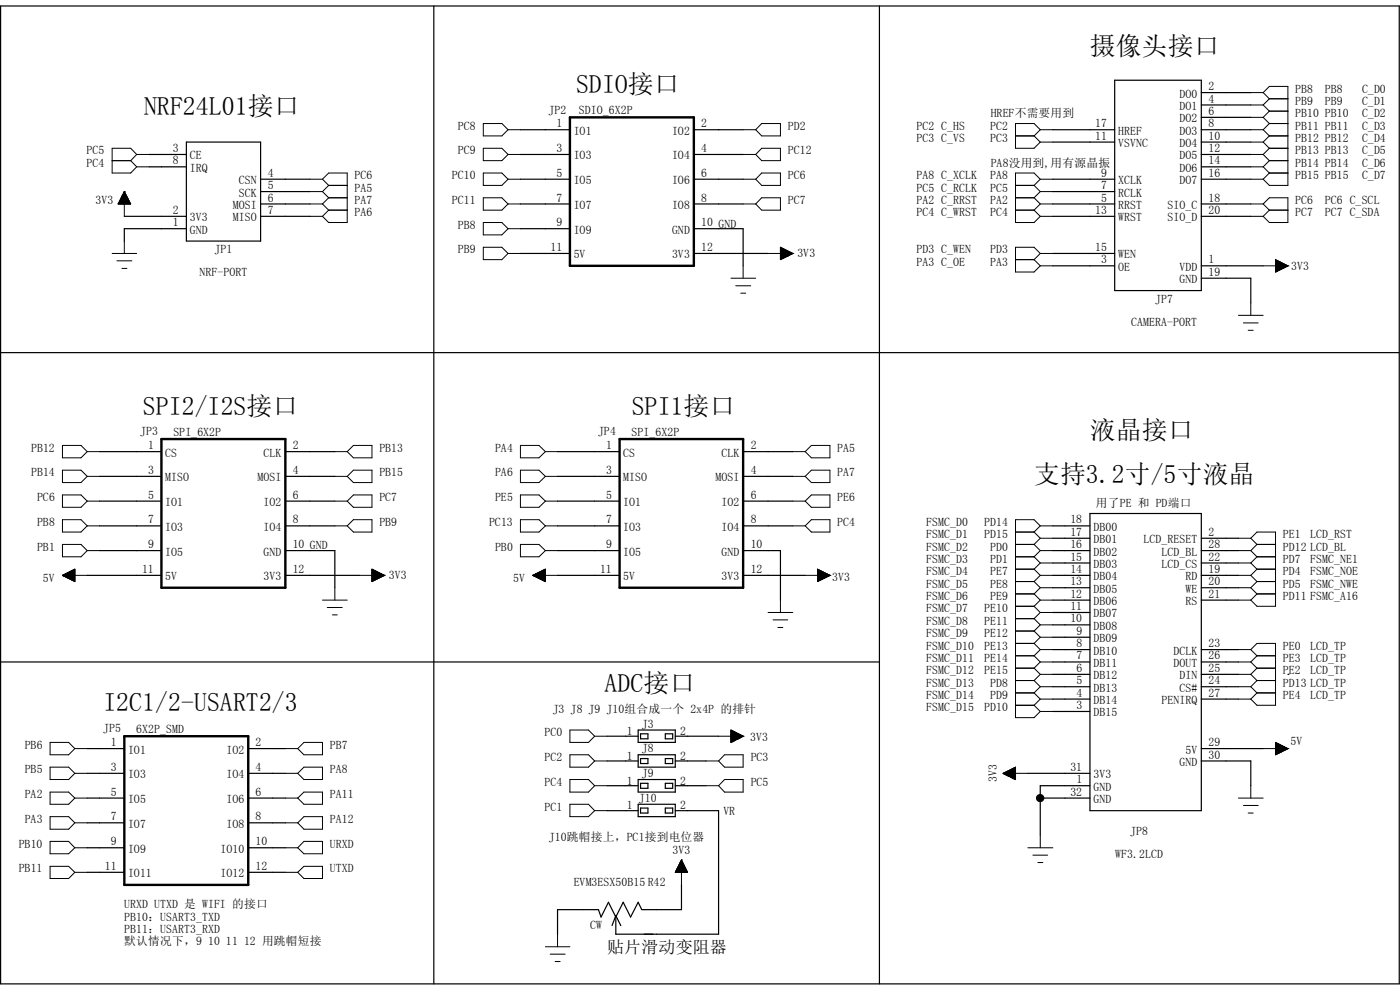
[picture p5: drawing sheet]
<svg xmlns="http://www.w3.org/2000/svg" width="297mm" height="210mm" viewBox="0 0 297 210" stroke-linecap="round" stroke-linejoin="round" font-family="sans-serif">
<g fill="none" stroke="#000" stroke-width=".25">
<path d="M.1 1.3h296.7v207.4h-296.7zM92 1.3v207.4M186.6 1.3v207.4M236.5 17h18.3v44.6h-18.3zM254.8 19.6h10.5M31.7 32.8h7.8M31.7 35.4h7.8M39.5 30.1h15.8v21h-15.8zM55.3 38h10.4M110.4 27.5h10.5M110.4 38h10.5M110.4 32.8h10.5"/>
<path d="M147.2 27.5h10.4M147.2 38h10.4M147.2 32.8h10.4M223.4 27.5h13.1M223.4 38h13.1M223.4 30.1h13.1M254.8 22.3h10.5M254.8 24.9h10.5M254.8 27.5h10.5M254.8 38h10.5M254.8 30.1h10.5M254.8 32.8h10.5"/>
<path d="M254.8 35.4h10.5M26.4 45.9h13.1M39.5 48.5h-13.1v2.6M55.3 43.3h10.4M55.3 40.6h10.4M55.3 45.9h10.4M110.4 43.3h10.5M110.4 53.8h10.5M110.4 48.5h10.5M147.2 43.3h10.4M147.2 53.8h15.7M147.2 48.5h10.4v7.9"/>
<path d="M223.4 56.4h13.1M223.4 43.3h13.1M223.4 40.6h13.1M223.4 45.9h13.1M223.4 53.8h13.1M254.8 56.4h13.2M254.8 43.3h10.5M254.8 45.9h10.5M254.8 59h10.5v5.3M.1 74.8h296.7M21.1 95.8h13.1M60.5 95.8h10.5"/>
<path d="M118.3 95.8h13.1M157.6 95.8h10.6M21.1 101h13.1M21.1 106.3h13.1M21.1 111.5h13.1M21.1 116.8h13.1M60.5 101h10.5M60.5 106.3h10.5M60.5 111.5h10.5M60.5 116.8h10.5v7.9M118.3 101h13.1M118.3 106.3h13.1"/>
<path d="M118.3 111.5h13.1M118.3 116.8h13.1M157.6 101h10.6M157.6 106.3h10.6M157.6 111.5h10.6M157.6 116.8h8v10.5M223.4 111.5h7.8M223.4 116.8h7.8M223.4 114.2h7.8M223.4 119.4h7.8M231.2 108.9h23.6v63.1h-23.6zM254.8 116.8h7.9"/>
<path d="M254.8 114.2h7.9M254.8 119.4h7.9M18.5 122h15.7M60.5 122h15.8M118.3 122h13.1M157.6 122h13.2M223.4 122h7.8M223.4 137.8h7.8M223.4 135.2h7.8M223.4 132.5h7.8M223.4 129.9h7.8M223.4 127.3h7.8"/>
<path d="M223.4 124.7h7.8M254.8 122h7.9M254.8 137.8h7.9M254.8 127.3h7.9M254.8 124.7h7.9M.1 140.4h186.5M18.5 158.8h7.9M52.7 158.8h7.8M128.8 156.2h6.6M135.4 154.9h7.9v2.6h-7.9zM135.9 155.7h1.6v1h-1.6zM141.1 155.7h1.6v1h-1.6z"/>
<path d="M143.3 156.2h9.1M223.4 140.4h7.8M223.4 150.9h7.8M223.4 148.3h7.8M223.4 145.7h7.8M223.4 143h7.8M254.8 140.4h7.9M254.8 158.8h13.2M254.8 148.3h7.9M254.8 145.7h7.9M254.8 143h7.9M273.2 143h.1"/>
<path d="M18.5 164h7.9M18.5 169.3h7.9M18.5 174.5h7.9M18.5 179.8h7.9M52.7 164h7.8M52.7 169.3h7.8M52.7 174.5h7.8M52.7 179.8h7.8M128.8 161.4h6.6M128.8 166.7h6.6M128.8 172h6.6M135.4 160.1h7.9v2.6h-7.9z"/>
<path d="M135.4 165.4h7.9v2.6h-7.9zM135.4 170.6h7.9v2.6h-7.9zM135.9 160.9h1.6v1.1h-1.6zM135.9 166.2h1.6v1h-1.6zM135.9 171.4h1.6v1.1h-1.6zM141.1 160.9h1.6v1.1h-1.6zM141.1 166.2h1.6v1h-1.6zM141.1 171.4h1.6v1.1h-1.6zM143.3 172h9.1v26.2h-21.8v-4M143.3 161.4h6.5M143.3 166.7h6.5M218.1 164h13.1"/>
<path d="M220.7 169.3h10.5M231.2 166.7h-10.5v10.5M254.8 161.4h10.5v5.3M18.5 185h7.9M52.7 185h7.8M130.6 194.2l1.1 2.1M130.6 194.2l-.8 2.1M144.6 187.7v5.3h-8.5l-.7-1.6-1.6 3.1-1.6-3.1-1.6 3.1-1.5-3.1-1.6 3.1-.5-1.5h-8.7v5.2"/>
</g>
<path d="M120.9 24.9h26.3v31.5h-26.3zM34.2 93.1h26.3v31.6h-26.3zM131.4 93.1h26.2v31.6h-26.2zM26.4 156.2h26.3v31.5h-26.3z" fill="none" stroke="#000" stroke-width=".51"/>
<g fill="none" stroke="#000" stroke-width=".21">
<path d="M265.3 19.6h2.7M268 19.6l1.3-1.3h3.9v21h-3.9l-1.3-1.3M268 19.6l1.3 1.4M23.8 34.1h3.9M27.7 34.1l1.3 1.3M29 32.8l-1.3-1.3h-3.9v5.2h3.9l1.3-1.3M29 32.8h2.7M29 35.4h2.7M29 32.8l-1.3 1.3M65.7 38h2.7M68.4 38l1.3-1.3h4v10.5h-4l-1.3-1.3M68.4 38l1.3 1.3"/>
<path d="M69.7 39.3h4M69.7 39.3l-1.3 1.3M102.5 26.2h4l1.3 1.3-1.3 1.3h-4zM102.5 31.5h4l1.3 1.3-1.3 1.3h-4zM102.5 36.7h4l1.3 1.3-1.3 1.3h-4zM107.8 27.5h2.6M107.8 32.8h2.6M107.8 38h2.6M157.6 27.5h2.7M157.6 32.8h2.7M157.6 38h2.7M161.6 26.2h4v2.6h-4l-1.3-1.3z"/>
<path d="M161.6 31.5h4v2.6h-4l-1.3-1.3zM161.6 36.7h4v2.6h-4l-1.3-1.3zM215.4 28.8h4M215.4 39.3h4M219.4 28.8l1.3 1.3M219.4 39.3l1.3 1.3M220.7 38l-1.3-1.3h-4v10.5h4l1.3-1.3M220.7 27.5l-1.3-1.3h-4v5.3h4l1.3-1.4M220.7 27.5h2.7M220.7 30.1h2.7M220.7 38h2.7M220.7 27.5l-1.3 1.3"/>
<path d="M220.7 38l-1.3 1.3M265.3 22.3h2.7M265.3 24.9h2.7M265.3 27.5h2.7M265.3 30.1h2.7M265.3 32.8h2.7M265.3 35.4h2.7M265.3 38h2.7M268 22.3l1.3 1.3M268 24.9l1.3 1.3M268 27.5l1.3 1.3M268 30.1l1.3 1.4"/>
<path d="M268 32.8l1.3 1.3M268 35.4l1.3 1.3M269.3 21h3.9M269.3 23.6h3.9M269.3 21l-1.3 1.3M269.3 26.2h3.9M269.3 23.6l-1.3 1.3M269.3 28.8h3.9M269.3 26.2l-1.3 1.3M269.3 31.5h3.9M269.3 28.8l-1.3 1.3M269.3 34.1h3.9"/>
<path d="M269.3 31.5l-1.3 1.3M269.3 36.7h3.9M269.3 34.1l-1.3 1.3M269.3 36.7l-1.3 1.3M23.8 53.8h5.2M24.8 55.3h3.2M25.1 43.3v-.2h2.5v.2M25.2 43.1h2.4M25.2 43h2.3v.3M25.2 42.9v.4M25.3 42.8h2.2M25.4 42.8h2v.5"/>
<path d="M25.4 42.7v.6M25.4 42.6h2M25.4 42.5h1.9v.8M25.4 42.5v.8M25.5 42.4h1.8M25.6 42.3h1.6v1M25.6 42.2v1.1M25.6 42.2h1.6M25.7 42.1h1.4v1.2M25.7 42.1v1.2M25.7 42h1.4M25.7 41.9h1.3v1.4"/>
<path d="M25.7 41.8v1.5M25.8 41.8h1.2M25.9 56.9h1M25.9 41.7h1v1.6M25.9 41.6v1.7M25.9 41.6h1M26 41.5h.8v1.8M26 41.4v1.9M26 41.4h.8M26.1 41.3h.6v2M26.2 41.1h.4v2.2M26.2 40.9v2.4"/>
<path d="M26.2 40.9h.3M26.3 40.9h.2v2.4M26.4 40.6h.1M26.4 40.6l1.3 2.7h-2.6M26.4 40.6v5.3M26.4 51.1v2.7M26.4 40.6l-1.3 2.7M26.5 40.7h-.2v2.6M26.6 41.2h-.5v2.1M65.7 43.3h2.7M65.7 45.9h2.7M65.7 40.6h2.7"/>
<path d="M68.4 40.6l1.3 1.4M68.4 43.3l1.3 1.3M69.7 44.6h4M69.7 42h4M69.7 44.6l-1.3 1.3M69.7 42l-1.3 1.3M102.5 42h4l1.3 1.3-1.3 1.3h-4zM102.5 47.2h4l1.3 1.3-1.3 1.3h-4zM102.5 52.5h4l1.3 1.3-1.3 1.3h-4zM107.8 43.3h2.6M107.8 53.8h2.6M107.8 48.5h2.6"/>
<path d="M155.1 59h5.2M157.6 43.3h2.7M157.6 56.4v2.6M161.6 42h4v2.6h-4l-1.3-1.3zM162.9 53.8h5.3M165.6 55h.1M165.6 54.9h.3M165.6 54.8h.5M165.6 54.7h.8M165.6 54.6h.9M165.6 54.5h1.2M165.6 54.4h1.4"/>
<path d="M165.6 54.3h1.7M165.6 54.2h1.8M165.6 54h2.3M165.6 53.9h2.5M165.6 53.7h2.4v.2M165.6 53.6h2.2v.4M165.6 53.5h2v.6M165.6 53.3h1.7v.9M165.6 53.3h1.5v1M165.6 53.1h1.3v1.3M165.6 53h1.1v1.5M165.6 52.9h.9v1.7"/>
<path d="M165.6 52.8h.7v1.9M165.6 52.7h.5v2.1M165.6 52.6h.3v2.3M165.6 52.5l.1 2.5M165.8 52.5v2.4M166 52.7v2.2M166.2 52.8v2M166.4 52.9v1.8M166.6 53v1.6M166.8 53.1v1.3M167 53.2v1.2M167.3 53.3v1"/>
<path d="M167.4 53.4v.7M167.6 53.5v.6h-2M167.9 53.6v.3M168.1 53.7v.1M168.2 53.8h.1M168.2 53.8l-2.6-1.3v2.6M168.2 53.8l-2.6 1.3M215.4 44.6h4M215.4 42h4M215.4 55.1h4M219.4 44.6l1.3 1.3M219.4 42l1.3 1.3"/>
<path d="M219.4 55.1l1.3 1.3M220.7 43.3h2.7M220.7 45.9h2.7M220.7 56.4h2.7M220.7 53.8l-1.3-1.3h-4v5.2h4l1.3-1.3M220.7 53.8h2.7M220.7 53.8l-1.3 1.3M220.7 43.3l-1.3 1.3M220.7 40.6h2.7M220.7 40.6l-1.3 1.4M265.3 43.3h2.7M265.3 45.9h2.7"/>
<path d="M268 43.3l1.3 1.3M268 43.3l1.3-1.3h3.9v5.2h-3.9l-1.3-1.3M268 56.4h5.2M269.3 44.6h3.9M269.3 44.6l-1.3 1.3M270.6 55.1l2.6 1.3-2.6 1.3zM270.6 57.7h.2M270.6 57.6h.4M270.6 55.3h.5v2.1h-.5M270.6 55.5h.7l.1 1.9h-.8M270.6 57.2h1M270.6 55.7h1.1l.1 1.4h-1.2"/>
<path d="M270.6 57h1.4M270.6 56.9h1.6M270.6 56.8h1.9M270.6 56.7h2.1M270.6 56.6h2.3M270.6 56.5h2.5M270.6 56.3h2.4v.2M270.6 56.2h2.2v.4M270.6 56.1h2v.6M270.6 56h1.8v.8M270.6 55.9h1.6v1M270.6 55.8h1.3v1.2"/>
<path d="M270.6 55.5h.9v1.7M270.6 55.2h.3v2.4M270.6 55.2l.1 2.5M270.8 55.2v2.4M271 55.3v2.2M271.2 55.4v2M271.4 55.5v1.8M271.7 55.6v1.6M271.9 55.7v1.4M272 55.8v1.2M272.2 55.9v1M272.5 56v.8"/>
<path d="M272.7 56.1v.6M272.9 56.2v.4M273.1 56.3v.1M273.2 56.4h.1M156.1 60.6h3.2M157.1 62.2h1.1M262.7 66.9h5.3M263.8 68.5h3.1M264.8 70.1h1.1M265.3 64.3v2.6M13.3 99.7h3.9l1.3 1.3-1.3 1.4h-3.9zM13.3 94.5h3.9l1.3 1.3-1.3 1.3h-3.9z"/>
<path d="M18.5 95.8h2.6M71 95.8h2.7M75 99.7h3.9v2.7h-3.9l-1.3-1.4zM75 94.5h3.9v2.6h-3.9l-1.3-1.3zM110.4 99.7h3.9l1.4 1.3-1.4 1.4h-3.9zM110.4 94.5h3.9l1.4 1.3-1.4 1.3h-3.9zM115.7 95.8h2.6M168.2 95.8h2.6M172.1 94.5h4v2.6h-4l-1.3-1.3zM172.1 99.7h4v2.7h-4l-1.3-1.4zM13.3 115.5h3.9l1.3 1.3-1.3 1.3h-3.9zM13.3 105h3.9l1.3 1.3-1.3 1.3h-3.9z"/>
<path d="M13.3 110.2h3.9l1.3 1.3-1.3 1.4h-3.9zM18.5 101h2.6M18.5 106.3h2.6M18.5 111.5h2.6M18.5 116.8h2.6M71 101h2.7M71 106.3h2.7M71 111.5h2.7M75 105h3.9v2.6h-3.9l-1.3-1.3zM75 110.2h3.9v2.7h-3.9l-1.3-1.4zM110.4 105h3.9l1.4 1.3-1.4 1.3h-3.9zM110.4 110.2h3.9l1.4 1.3-1.4 1.4h-3.9z"/>
<path d="M110.4 115.5h3.9l1.4 1.3-1.4 1.3h-3.9zM115.7 101h2.6M115.7 106.3h2.6M115.7 111.5h2.6M115.7 116.8h2.6M168.2 101h2.6M168.2 106.3h2.6M168.2 111.5h2.6M170.8 111.5l1.3-1.3h4v2.7h-4zM172.1 105h4v2.6h-4l-1.3-1.3zM215.4 112.9h4M215.4 118.1h4"/>
<path d="M215.4 115.5h4M219.4 112.9l1.3 1.3M219.4 115.5l1.3 1.3M219.4 118.1l1.3 1.3M220.7 111.5l-1.3-1.3h-4v42h4l1.3-1.3M220.7 111.5h2.7M220.7 116.8h2.7M220.7 114.2h2.7M220.7 111.5l-1.3 1.4M220.7 114.2l-1.3 1.3M220.7 116.8l-1.3 1.3M220.7 119.4h2.7"/>
<path d="M220.7 119.4l-1.3 1.3M262.7 116.8h2.6M262.7 114.2h2.6M262.7 119.4h2.6M265.3 114.2l1.4-1.3h3.9v15.7h-3.9l-1.4-1.3M265.3 114.2l1.4 1.3M265.3 116.8l1.4 1.3M265.3 119.4l1.4 1.3M266.7 118.1h3.9M266.7 115.5h3.9M266.7 115.5l-1.4 1.3M266.7 118.1l-1.4 1.3"/>
<path d="M13.3 122h.1M13.3 122h5.2M13.3 122l2.6-1.3v2.7zM13.4 122.2h2.5M13.4 122v.1M13.5 122.3h2.4M13.5 121.9v.3M13.8 122.3h2.1M13.8 121.8v.5M14 122.5h1.9M14 121.7v.7M14.2 122.6h1.7"/>
<path d="M14.2 121.6v.9M14.4 122.7h1.5M14.4 121.5v1.1M14.6 121.4v1.3M14.7 122.8h1.2M14.8 121.3v1.6M14.9 122.9h1M15 121.2v1.7M15.1 123h.8M15.3 121v2.1M15.3 123.1h.6M15.5 120.9v2.2"/>
<path d="M15.5 123.2h.4M15.7 120.8v2.4M15.7 123.3h.2M15.9 121.9h-2.4v.3M15.9 121.8h-2.2v.5M15.9 121.7h-2v.6M15.9 121.6h-1.8v.9M15.9 121.5h-1.6v1.1M15.9 121.4h-1.4v1.3M15.9 121.3h-1.2v1.5M15.9 121.2h-1v1.7M15.9 121.1h-.7v1.9"/>
<path d="M15.9 121h-.5v2.1M15.9 120.9h-.3v2.3M15.9 120.8l-.1 2.5M68.4 127.3h5.3M69.4 128.9h3.2M70.5 130.4h1M71 124.7v2.6M76.3 122h5.2M78.9 123.3h.2M78.9 123.2h.4M78.9 123.1h.6M78.9 123h.8"/>
<path d="M78.9 122.9h1M78.9 122.8h1.2M78.9 122.7h1.5M78.9 122.6h1.7M78.9 122.5h1.9M78.9 122.3h2.1M78.9 122.3h2.3M78.9 122.2h2.5M78.9 121.9h2.4v.3M78.9 121.8h2.2v.5M78.9 121.7h2v.6M78.9 121.6h1.8v.9"/>
<path d="M78.9 121.5h1.6v1.1M78.9 121.4h1.4v1.3M78.9 121.3h1.2v1.5M78.9 121.2h1v1.7M78.9 121.1h.7v1.9M78.9 121h.5v2.1M78.9 120.9h.3v2.3M78.9 120.8l.1 2.5M78.9 120.7l2.6 1.3-2.6 1.4zM79.1 120.8v2.4M79.3 120.9v2.2M79.5 121v2.1"/>
<path d="M79.8 121.2v1.7M80 121.3v1.6M80.2 121.4v1.3M80.4 121.5v1.1M80.6 121.6v.9M80.8 121.7v.7M81 121.8v.5M81.2 121.9v.3M81.4 122v.1M81.5 122h.1M113 122h.1M113 122h5.3"/>
<path d="M113 122l2.7-1.3v2.7zM113.2 122.2h2.5M113.2 122v.1M113.4 122.3h2.3M113.4 121.9v.3M113.6 122.3h2.1M113.6 121.8v.5M113.8 122.5h1.9M113.8 121.7v.7M114 122.6h1.7M114 121.6v.9M114.2 122.7h1.5"/>
<path d="M114.2 121.5v1.1M114.4 121.4v1.3M114.5 122.8h1.2M114.6 121.3v1.6M114.7 122.9h1M114.8 121.2v1.7M114.9 123h.8M115.1 121v2.1M115.1 123.1h.6M115.2 120.9v2.2M115.3 123.2h.4M115.4 120.8v2.4"/>
<path d="M115.5 123.3h.2M115.7 121.9h-2.5v.3M115.7 121.8h-2.2v.5M115.7 121.7h-2v.6M115.7 121.6h-1.8v.9M115.7 121.5h-1.6v1.1M115.7 121.4h-1.4v1.3M115.7 121.3h-1.2v1.5M115.7 121.2h-1v1.7M115.7 121.1h-.8v1.9M115.7 121h-.6v2.1M115.7 120.9h-.3v2.3"/>
<path d="M115.7 120.8h-.1v2.5M162.9 129.9h5.3M164 131.5h3.1M165 133.1h1.1M165.6 127.3v2.6M170.8 122h5.3M173.4 123.3h.2M173.4 123.2h.4M173.4 123.1h.6M173.4 123h.8M173.4 122.9h1M173.4 122.8h1.2"/>
<path d="M173.4 122.7h1.5M173.4 122.6h1.7M173.4 122.5h1.9M173.4 122.3h2.1M173.4 122.3h2.4M173.4 122.2h2.5M173.4 121.9h2.5v.3M173.4 121.8h2.2v.5M173.4 121.7h2v.6M173.4 121.6h1.8v.9M173.4 121.5h1.6v1.1M173.4 121.4h1.4v1.3"/>
<path d="M173.4 121.3h1.2v1.5M173.4 121.2h1v1.7M173.4 121.1h.8v1.9M173.4 121h.5v2.1M173.4 120.9h.3v2.3M173.4 120.8l.1 2.5M173.4 120.7l2.7 1.3-2.7 1.4zM173.7 120.8v2.4M173.9 120.9v2.2M174 121v2.1M174.3 121.2v1.7M174.5 121.3v1.6"/>
<path d="M174.7 121.4v1.3M174.9 121.5v1.1M175.1 121.6v.9M175.3 121.7v.7M175.5 121.8v.5M175.8 121.9v.3M175.9 122v.1M176.1 122h.1M215.4 126h4M215.4 123.4h4M215.4 120.7h4M215.4 139.1h4"/>
<path d="M215.4 128.6h4M215.4 136.5h4M215.4 131.2h4M215.4 133.9h4M219.4 120.7l1.3 1.3M219.4 123.4l1.3 1.3M219.4 126l1.3 1.3M219.4 128.6l1.3 1.3M219.4 131.2l1.3 1.3M219.4 133.9l1.3 1.3M219.4 136.5l1.3 1.3M219.4 139.1l1.3 1.3"/>
<path d="M220.7 122h2.7M220.7 129.9h2.7M220.7 127.3h2.7M220.7 124.7h2.7M220.7 137.8h2.7M220.7 122l-1.3 1.4M220.7 124.7l-1.3 1.3M220.7 127.3l-1.3 1.3M220.7 129.9l-1.3 1.3M220.7 132.5h2.7M220.7 132.5l-1.3 1.4M220.7 135.2h2.7"/>
<path d="M220.7 135.2l-1.3 1.3M220.7 137.8l-1.3 1.3M262.7 122h2.6M262.7 127.3h2.6M262.7 124.7h2.6M262.7 137.8h2.6M265.3 137.8l1.4-1.3h3.9v13.1h-3.9l-1.4-1.3M265.3 124.7l1.4 1.3M265.3 122l1.4 1.4M265.3 137.8l1.4 1.3M266.7 126h3.9M266.7 123.4h3.9"/>
<path d="M266.7 123.4l-1.4 1.3M266.7 120.7h3.9M266.7 120.7l-1.4 1.3M266.7 139.1h3.9M266.7 139.1l-1.4 1.3M266.7 126l-1.4 1.3M10.6 157.5h4l1.3 1.3-1.3 1.3h-4zM15.9 158.8h2.6M60.5 158.8h2.7M63.2 158.8l1.3-1.3h3.9v2.6h-3.9zM120.9 154.9h3.9l1.4 1.3-1.4 1.3h-3.9zM126.2 156.2h2.6"/>
<path d="M152.4 156.2h5.2M155.1 157.4h.1M155.1 157.4h.3M155.1 157.2h.5M155.1 157.1h.7M155.1 157h.9M155.1 156.9h1.2M155.1 156.8h1.4M155.1 156.7h1.6M155.1 156.6h1.8M155.1 156.5h2M155.1 156.4h2.3"/>
<path d="M155.1 156.3h2.5M155.1 156.1h2.4v.2M155.1 156h2.2v.4M155.1 155.9h2v.6M155.1 155.7h1.7v.9M155.1 155.7h1.5v1M155.1 155.6h1.3v1.2M155.1 155.4h1.1v1.5M155.1 155.3h.9v1.7M155.1 155.2h.7v1.9M155.1 155.1h.5v2.1M155.1 155h.3v2.4"/>
<path d="M155.1 154.9l.1 2.5M155.2 155v2.4M155.5 155.1v2.2M155.7 155.2v2M155.9 155.3v1.8M156.1 155.4v1.6M156.3 155.5v1.3M156.5 155.6v1.2M156.7 155.7v.9M156.9 155.8v.7M157.1 155.9v.6M157.4 156v.3"/>
<path d="M157.6 156.1v.1M157.6 156.2h.1M157.6 156.2l-2.5 1.3M157.6 156.2l-2.5-1.3v2.6M215.4 144.4h4M215.4 141.7h4M215.4 147h4M215.4 149.6h4M219.4 141.7l1.3 1.3M219.4 144.4l1.3 1.3M219.4 147l1.3 1.3M219.4 149.6l1.3 1.3"/>
<path d="M220.7 143h2.7M220.7 140.4h2.7M220.7 145.7h2.7M220.7 148.3h2.7M220.7 140.4l-1.3 1.3M220.7 143l-1.3 1.4M220.7 145.7l-1.3 1.3M220.7 148.3l-1.3 1.3M220.7 150.9h2.7M262.7 143h2.6M262.7 140.4h2.6M262.7 145.7h2.6"/>
<path d="M262.7 148.3h2.6M265.3 143l1.4 1.4M265.3 140.4l1.4 1.3M265.3 145.7l1.4 1.3M266.7 144.4h3.9M266.7 141.7h3.9M266.7 141.7l-1.4 1.3M266.7 147h3.9M266.7 144.4l-1.4 1.3M266.7 147l-1.4 1.3M268 158.8h5.2M270.6 157.5l2.6 1.3-2.6 1.3z"/>
<path d="M270.6 157.5l.1 2.6M270.6 157.6h.3v2.3M270.6 157.7h.5v2.2h-.5M270.6 157.9h.7v1.9h-.7M270.6 158h.9v1.6M270.6 158.1h1.1v1.5h-1.1M270.6 158.2h1.3v1.2M270.6 158.3h1.6v1M270.6 158.4h1.8v.8M270.6 158.5h2v.6M270.6 158.6h2.2v.4M270.6 158.7h2.4v.2"/>
<path d="M270.6 159.9h.4M270.6 159.6h1M270.6 159.4h1.4M270.6 159.3h1.6M270.6 159.2h1.9M270.6 159.1h2.1M270.6 159h2.3M270.8 157.6v2.4M271 157.7v2.2M271.2 157.8v2M271.4 157.9v1.8M271.7 158v1.6"/>
<path d="M271.9 158.1v1.4M272 158.2v1.2M272.2 158.3v1M272.5 158.4v.8M272.7 158.5v.5M272.9 158.7v.3M273.1 158.7v.2h-2.5M273.2 158.8h.1M10.6 162.7h4l1.3 1.3-1.3 1.4h-4zM10.6 168h4l1.3 1.3-1.3 1.3h-4zM10.6 173.2h4l1.3 1.3-1.3 1.4h-4zM10.6 178.5h4l1.3 1.3-1.3 1.3h-4z"/>
<path d="M15.9 164h2.6M15.9 179.8h2.6M15.9 174.5h2.6M15.9 169.3h2.6M60.5 164h2.7M60.5 179.8h2.7M60.5 174.5h2.7M60.5 169.3h2.7M63.2 164l1.3-1.3h3.9v2.7h-3.9zM63.2 169.3l1.3-1.3h3.9v2.6h-3.9zM63.2 174.5l1.3-1.3h3.9v2.7h-3.9zM64.5 178.5h3.9v2.6h-3.9l-1.3-1.3z"/>
<path d="M120.9 160.1h3.9l1.4 1.3-1.4 1.3h-3.9zM120.9 165.4h3.9l1.4 1.3-1.4 1.3h-3.9zM120.9 170.6h3.9l1.4 1.4-1.4 1.2h-3.9zM126.2 161.4h2.6M126.2 166.7h2.6M126.2 172h2.6M149.8 161.4h2.6M149.8 166.7h2.6M153.7 160.1h3.9v2.6h-3.9l-1.3-1.3zM153.7 165.4h3.9v2.6h-3.9l-1.3-1.3zM212.8 164h.1M212.8 164l2.6-1.3v2.7z"/>
<path d="M212.8 164h5.3M212.9 164v.2h2.5M213.1 164.3h2.3M213.1 163.9v.3M213.4 163.8v.6h2M213.5 164.5h1.9M213.5 163.7v.7M213.7 164.6h1.7M213.7 163.6v.9M214 164.7h1.4M214 163.5v1.1M214.2 163.4v1.3"/>
<path d="M214.2 164.8h1.2M214.4 163.2v1.6M214.4 164.9h1M214.6 163.2v1.8M214.8 163.1v2M215 162.9v2.2M215.1 165.2h.3M215.2 162.9v2.4M215.3 165.3h.1M215.4 163h-.5v2.1h.5M215.4 163.1h-.7v1.9h.7M215.4 164h-2.4v.2"/>
<path d="M215.4 163.8h-2.2v.5M215.4 163.7h-2v.7M215.4 163.6h-1.7v.9M215.4 163.5h-1.5v1.1M215.4 163.4h-1.3v1.3M215.4 163.3h-1.1v1.5M215.4 163.2h-.9v1.7M215.4 162.9h-.3v2.3M215.4 162.8h-.1v2.5M218.1 179.8h5.3M220.7 177.2v2.6M262.7 169.3h5.3"/>
<path d="M263.8 170.9h3.1M264.8 172.5h1.1M265.3 166.7v2.6M270.6 160.1h.2M10.6 183.8h4l1.3 1.2-1.3 1.4h-4zM15.9 185h2.6M60.5 185h2.7M63.2 185l1.3-1.2h3.9v2.6h-3.9zM118.3 198.2v2.6M143.3 185h2.5M143.3 184.8h2.5M143.4 185v-.3h2.3v.3"/>
<path d="M143.4 184.7h2.3M143.5 185v-.5h2.1v.5M143.6 184.4h1.9M143.6 185v-.7h1.9v.7M143.6 184.2h1.9M143.7 185v-.9h1.7v.9M143.8 184h1.5M143.8 185v-1.1h1.5v1.1M143.9 183.8h1.3M143.9 185v-1.3h1.3v1.3M144 183.6h1.1M144 185v-1.5h1.1v1.5"/>
<path d="M144.1 183.4h.9M144.1 185v-1.7h.8v1.7M144.2 183.2h.7M144.2 185v-2h.7v2M144.3 183h.5M144.4 182.8h.3M144.4 185v-2.4h.3v2.4M144.5 182.5h.1M144.6 182.4h.1M144.6 182.4v5.3M144.6 182.4l1.2 2.6h-2.5zM144.8 182.9h-.5v2.1"/>
<path d="M144.8 182.8v2.2M219.1 181.4h3.1M220.2 183h1M115.7 200.8h5.2M116.7 202.4h3.2M117.8 204h1"/>
</g>
<circle cx="220.7" cy="169.3" r=".77" fill="#000" stroke="#000" stroke-width=".21"/>
<g font-size="5.5">
<text x="231.2" y="11.8">摄像头接口</text>
<text x="122.2" y="19.6">SDIO接口</text>
<text x="30.6" y="24.3">NRF24L01接口</text>
<text x="30.3" y="87.9">SPI2/I2S接口</text>
<text x="134" y="87.9">SPI1接口</text>
<text x="231.2" y="93.1">液晶接口</text>
<text x="219.4" y="102.4">支持3.2寸/5寸液晶</text>
<text x="128.3" y="146.7">ADC接口</text>
<text x="21.9" y="150.9">I2C1/2-USART2/3</text>
</g>
<text font-size="3.6" x="128.8" y="202.1">贴片滑动变阻器</text>
<g font-size="2.5">
<text x="250.2" y="20.7">DO0</text>
<text x="250.2" y="23.3">DO1</text>
<text x="256.4" y="19.1">2</text>
<text x="256.4" y="21.8">4</text>
<text x="274.8" y="19.6">PB8</text>
<text x="274.8" y="22.3">PB9</text>
<text x="281.1" y="19.6">PB8</text>
<text x="281.1" y="22.3">PB9</text>
<text x="289" y="19.6">C_D0</text>
<text x="289" y="22.3">C_D1</text>
<text x="97.2" y="27.5">PC8</text>
<text x="116.4" y="24.1">JP2</text>
<text x="118.1" y="27">1</text>
<text x="121.7" y="28.6">IO1</text>
<text x="122.8" y="24.2">SDIO_6X2P</text>
<text x="142.6" y="28.6">IO2</text>
<text x="148.8" y="27">2</text>
<text x="167.1" y="27.5">PD2</text>
<text x="194.4" y="27.5">PC2 C_HS</text>
<text x="210.1" y="27.5">PC2</text>
<text x="210.2" y="24.9">HREF不需要用到</text>
<text x="232.4" y="29.6">11</text>
<text x="232.4" y="27">17</text>
<text x="237.2" y="28.6">HREF</text>
<text x="250.2" y="25.9">DO2</text>
<text x="250.2" y="28.6">DO3</text>
<text x="256.4" y="24.3">6</text>
<text x="256.4" y="27">8</text>
<text x="256.4" y="29.6">10</text>
<text x="274.8" y="24.9">PB10 PB10</text>
<text x="274.8" y="27.5">PB11 PB11</text>
<text x="289" y="24.9">C_D2</text>
<text x="289" y="27.5">C_D3</text>
<text x="18.4" y="35.4">PC4</text>
<text x="18.4" y="32.8">PC5</text>
<text x="36.7" y="32.2">3</text>
<text x="36.7" y="34.9">8</text>
<text x="40.3" y="33.8">CE</text>
<text x="97.2" y="32.8">PC9</text>
<text x="118.1" y="32.2">3</text>
<text x="121.7" y="33.8">IO3</text>
<text x="142.6" y="33.8">IO4</text>
<text x="148.8" y="32.2">4</text>
<text x="167.1" y="32.8">PC12</text>
<text x="194.4" y="30.1">PC3 C_VS</text>
<text x="210.1" y="30.1">PC3</text>
<text x="210.2" y="35.4">PA8没用到,用有源晶振</text>
<text x="237.2" y="31.2">VSVNC</text>
<text x="250.2" y="31.2">DO4</text>
<text x="250.2" y="33.8">DO5</text>
<text x="256.4" y="32.2">12</text>
<text x="256.4" y="34.9">14</text>
<text x="274.8" y="30.1">PB12 PB12</text>
<text x="274.8" y="32.8">PB13 PB13</text>
<text x="274.8" y="35.4">PB14 PB14</text>
<text x="289" y="30.1">C_D4</text>
<text x="289" y="32.8">C_D5</text>
<text x="289" y="35.4">C_D6</text>
<text x="40.3" y="36.4">IRQ</text>
<text x="50.7" y="39.1">CSN</text>
<text x="50.7" y="41.7">SCK</text>
<text x="56.9" y="37.5">4</text>
<text x="56.9" y="40.1">5</text>
<text x="75.2" y="40.6">PA5</text>
<text x="75.2" y="38">PC6</text>
<text x="95.9" y="38">PC10</text>
<text x="118.1" y="37.5">5</text>
<text x="121.7" y="39.1">IO5</text>
<text x="142.6" y="39.1">IO6</text>
<text x="148.8" y="37.5">6</text>
<text x="167.1" y="38">PC6</text>
<text x="194.4" y="38">PA8 C_XCLK</text>
<text x="194.4" y="40.6">PC5 C_RCLK</text>
<text x="210.1" y="38">PA8</text>
<text x="210.1" y="40.6">PC5</text>
<text x="233.6" y="40.1">7</text>
<text x="233.6" y="37.5">9</text>
<text x="237.2" y="41.7">RCLK</text>
<text x="237.2" y="39.1">XCLK</text>
<text x="250.2" y="36.4">DO6</text>
<text x="250.2" y="39.1">DO7</text>
<text x="256.4" y="37.5">16</text>
<text x="274.8" y="38">PB15 PB15</text>
<text x="289" y="38">C_D7</text>
<text x="20.3" y="43.3">3V3</text>
<text x="36.7" y="45.4">2</text>
<text x="40.3" y="46.9">3V3</text>
<text x="49.4" y="44.3">MOSI</text>
<text x="49.4" y="46.9">MISO</text>
<text x="56.9" y="42.8">6</text>
<text x="56.9" y="45.4">7</text>
<text x="75.2" y="43.3">PA7</text>
<text x="75.2" y="45.9">PA6</text>
<text x="95.9" y="43.3">PC11</text>
<text x="118.1" y="42.8">7</text>
<text x="121.7" y="44.3">IO7</text>
<text x="142.6" y="44.3">IO8</text>
<text x="148.8" y="42.8">8</text>
<text x="167.1" y="43.3">PC7</text>
<text x="194.4" y="43.3">PA2 C_RRST</text>
<text x="194.4" y="45.9">PC4 C_WRST</text>
<text x="210.1" y="45.9">PC4</text>
<text x="210.1" y="43.3">PA2</text>
<text x="232.4" y="45.4">13</text>
<text x="233.6" y="42.8">5</text>
<text x="237.2" y="44.3">RRST</text>
<text x="237.2" y="46.9">WRST</text>
<text x="247.7" y="44.3">SIO_C</text>
<text x="247.7" y="46.9">SIO_D</text>
<text x="256.4" y="42.8">18</text>
<text x="256.4" y="45.4">20</text>
<text x="274.8" y="43.3">PC6</text>
<text x="274.8" y="45.9">PC7</text>
<text x="281.1" y="43.3">PC6 C_SCL</text>
<text x="281.1" y="45.9">PC7 C_SDA</text>
<text x="36.7" y="48">1</text>
<text x="40.3" y="49.6">GND</text>
<text x="45.5" y="53.8">JP1</text>
<text x="97.2" y="48.5">PB8</text>
<text x="97.2" y="53.8">PB9</text>
<text x="116.8" y="53.3">11</text>
<text x="118.1" y="48">9</text>
<text x="121.7" y="49.6">IO9</text>
<text x="142.6" y="49.6">GND</text>
<text x="148.8" y="48">10 GND</text>
<text x="148.8" y="53.3">12</text>
<text x="194.4" y="53.8">PD3 C_WEN</text>
<text x="210.1" y="53.8">PD3</text>
<text x="232.4" y="53.3">15</text>
<text x="42.3" y="58.5">NRF-PORT</text>
<text x="121.7" y="54.8">5V</text>
<text x="142.6" y="54.8">3V3</text>
<text x="169.2" y="54.6">3V3</text>
<text x="194.4" y="56.4">PA3 C_OE</text>
<text x="210.1" y="56.4">PA3</text>
<text x="233.6" y="55.9">3</text>
<text x="237.2" y="57.4">OE</text>
<text x="237.2" y="54.8">WEN</text>
<text x="250.2" y="57.4">VDD</text>
<text x="256.4" y="55.9">1</text>
<text x="256.4" y="58.5">19</text>
<text x="273.9" y="57.2">3V3</text>
<text x="245.1" y="64.3">JP7</text>
<text x="250.2" y="60.1">GND</text>
<text x="240" y="69">CAMERA-PORT</text>
<text x="6.6" y="95.8">PB12</text>
<text x="29.8" y="92.4">JP3</text>
<text x="31.4" y="95.2">1</text>
<text x="36.8" y="92.5">SPI_6X2P</text>
<text x="62.1" y="95.2">2</text>
<text x="80.5" y="95.8">PB13</text>
<text x="105" y="95.8">PA4</text>
<text x="126.9" y="92.4">JP4</text>
<text x="128.6" y="95.2">1</text>
<text x="134" y="92.5">SPI_6X2P</text>
<text x="159.3" y="95.2">2</text>
<text x="177.6" y="95.8">PA5</text>
<text x="6.6" y="101">PB14</text>
<text x="31.4" y="100.5">3</text>
<text x="35.1" y="96.9">CS</text>
<text x="55.9" y="96.9">CLK</text>
<text x="62.1" y="100.5">4</text>
<text x="80.5" y="101">PB15</text>
<text x="105" y="101">PA6</text>
<text x="128.6" y="100.5">3</text>
<text x="132.2" y="96.9">CS</text>
<text x="153.1" y="96.9">CLK</text>
<text x="159.3" y="100.5">4</text>
<text x="177.6" y="101">PA7</text>
<text x="7.9" y="106.3">PC6</text>
<text x="31.4" y="105.8">5</text>
<text x="35.1" y="102.1">MISO</text>
<text x="35.1" y="107.4">IO1</text>
<text x="54.7" y="102.1">MOSI</text>
<text x="55.9" y="107.4">IO2</text>
<text x="62.1" y="105.8">6</text>
<text x="80.5" y="106.3">PC7</text>
<text x="105" y="106.3">PE5</text>
<text x="128.6" y="105.8">5</text>
<text x="132.2" y="102.1">MISO</text>
<text x="132.2" y="107.4">IO1</text>
<text x="151.8" y="102.1">MOSI</text>
<text x="153.1" y="107.4">IO2</text>
<text x="159.3" y="105.8">6</text>
<text x="177.6" y="106.3">PE6</text>
<text x="232.5" y="107.6">用了PE 和 PD端口</text>
<text x="7.9" y="111.5">PB8</text>
<text x="31.4" y="111">7</text>
<text x="35.1" y="112.6">IO3</text>
<text x="55.9" y="112.6">IO4</text>
<text x="62.1" y="111">8</text>
<text x="80.5" y="111.5">PB9</text>
<text x="103.8" y="111.5">PC13</text>
<text x="128.6" y="111">7</text>
<text x="132.2" y="112.6">IO3</text>
<text x="153.1" y="112.6">IO4</text>
<text x="159.3" y="111">8</text>
<text x="177.6" y="111.5">PC4</text>
<text x="196.5" y="111.5">FSMC_D0</text>
<text x="208.8" y="111.5">PD14</text>
<text x="227.1" y="113.7">17</text>
<text x="227.1" y="111">18</text>
<text x="232" y="112.6">DB00</text>
<text x="256.4" y="113.7">2</text>
<text x="7.9" y="116.8">PB1</text>
<text x="31.4" y="116.2">9</text>
<text x="35.1" y="117.9">IO5</text>
<text x="55.9" y="117.9">GND</text>
<text x="62.1" y="116.2">10 GND</text>
<text x="105" y="116.8">PB0</text>
<text x="128.6" y="116.2">9</text>
<text x="132.2" y="117.9">IO5</text>
<text x="153.1" y="117.9">GND</text>
<text x="159.3" y="116.2">10</text>
<text x="196.5" y="114.2">FSMC_D1</text>
<text x="196.5" y="116.8">FSMC_D2</text>
<text x="196.5" y="119.4">FSMC_D3</text>
<text x="208.8" y="114.2">PD15</text>
<text x="210.1" y="116.8">PD0</text>
<text x="210.1" y="119.4">PD1</text>
<text x="227.1" y="118.9">15</text>
<text x="227.1" y="116.2">16</text>
<text x="232" y="117.9">DB02</text>
<text x="232" y="115.2">DB01</text>
<text x="242.6" y="115.2">LCD_RESET</text>
<text x="246.4" y="117.9">LCD_BL</text>
<text x="256.4" y="118.9">22</text>
<text x="256.4" y="116.2">28</text>
<text x="272.2" y="114.2">PE1</text>
<text x="272.2" y="116.8">PD12 LCD_BL</text>
<text x="272.2" y="119.4">PD7</text>
<text x="278" y="119.4">FSMC_NE1</text>
<text x="278" y="114.2">LCD_RST</text>
<text x="9.1" y="123.4">5V</text>
<text x="30.1" y="121.5">11</text>
<text x="35.1" y="123.1">5V</text>
<text x="55.9" y="123.1">3V3</text>
<text x="62.1" y="121.5">12</text>
<text x="82.5" y="122.9">3V3</text>
<text x="108.9" y="123.4">5V</text>
<text x="127.3" y="121.5">11</text>
<text x="132.2" y="123.1">5V</text>
<text x="153.1" y="123.1">3V3</text>
<text x="159.3" y="121.5">12</text>
<text x="176.5" y="123.1">3V3</text>
<text x="196.5" y="122">FSMC_D4</text>
<text x="196.5" y="124.7">FSMC_D5</text>
<text x="210.1" y="122">PE7</text>
<text x="210.1" y="124.7">PE8</text>
<text x="227.1" y="124.1">13</text>
<text x="227.1" y="121.5">14</text>
<text x="232" y="125.7">DB05</text>
<text x="232" y="123.1">DB04</text>
<text x="232" y="120.5">DB03</text>
<text x="246.4" y="120.5">LCD_CS</text>
<text x="251.5" y="123.1">RD</text>
<text x="251.5" y="125.7">WE</text>
<text x="256.4" y="121.5">19</text>
<text x="256.4" y="124.1">20</text>
<text x="272.2" y="124.7">PD5</text>
<text x="272.2" y="122">PD4</text>
<text x="278" y="122">FSMC_NOE</text>
<text x="278" y="124.7">FSMC_NWE</text>
<text x="196.5" y="127.3">FSMC_D6</text>
<text x="196.5" y="129.9">FSMC_D7</text>
<text x="208.8" y="129.9">PE10</text>
<text x="210.1" y="127.3">PE9</text>
<text x="227.1" y="132">10</text>
<text x="227.1" y="129.4">11</text>
<text x="227.1" y="126.8">12</text>
<text x="232" y="131">DB07</text>
<text x="232" y="128.4">DB06</text>
<text x="251.5" y="128.4">RS</text>
<text x="256.4" y="126.8">21</text>
<text x="272.2" y="127.3">PD11 FSMC_A16</text>
<text x="196.5" y="132.5">FSMC_D8</text>
<text x="196.5" y="135.2">FSMC_D9</text>
<text x="196.5" y="137.8">FSMC_D10</text>
<text x="208.8" y="132.5">PE11</text>
<text x="208.8" y="135.2">PE12</text>
<text x="208.8" y="137.8">PE13</text>
<text x="228.3" y="137.3">8</text>
<text x="228.3" y="134.7">9</text>
<text x="232" y="136.2">DB09</text>
<text x="232" y="133.6">DB08</text>
<text x="256.4" y="137.3">23</text>
<text x="272.2" y="137.8">PE0</text>
<text x="278" y="137.8">LCD_TP</text>
<text x="196.5" y="140.4">FSMC_D11</text>
<text x="196.5" y="143">FSMC_D12</text>
<text x="208.8" y="140.4">PE14</text>
<text x="208.8" y="143">PE15</text>
<text x="228.3" y="142.5">6</text>
<text x="228.3" y="139.9">7</text>
<text x="232" y="141.5">DB11</text>
<text x="232" y="138.9">DB10</text>
<text x="249" y="138.9">DCLK</text>
<text x="249" y="141.5">DOUT</text>
<text x="256.4" y="142.5">25</text>
<text x="256.4" y="139.9">26</text>
<text x="272.2" y="143">PE2</text>
<text x="272.2" y="140.4">PE3</text>
<text x="278" y="140.4">LCD_TP</text>
<text x="278" y="143">LCD_TP</text>
<text x="196.5" y="145.7">FSMC_D13</text>
<text x="196.5" y="148.3">FSMC_D14</text>
<text x="210.1" y="145.7">PD8</text>
<text x="210.1" y="148.3">PD9</text>
<text x="228.3" y="147.8">4</text>
<text x="228.3" y="145.2">5</text>
<text x="232" y="149.4">DB14</text>
<text x="232" y="146.7">DB13</text>
<text x="232" y="144.1">DB12</text>
<text x="246.4" y="149.4">PENIRQ</text>
<text x="250.2" y="146.7">CS#</text>
<text x="250.2" y="144.1">DIN</text>
<text x="256.4" y="145.2">24</text>
<text x="256.4" y="147.8">27</text>
<text x="272.2" y="145.7">PD13 LCD_TP</text>
<text x="272.2" y="148.3">PE4</text>
<text x="278" y="148.3">LCD_TP</text>
<text x="21.9" y="155.4">JP5</text>
<text x="28.9" y="155.4">6X2P_SMD</text>
<text x="117.3" y="151.2">J3 J8 J9 J10组合成一个 2x4P 的排针</text>
<text x="133" y="155.9">1</text>
<text x="136.2" y="154.3">J3</text>
<text x="144.3" y="155.9">2</text>
<text x="196.5" y="150.9">FSMC_D15</text>
<text x="208.8" y="150.9">PD10</text>
<text x="228.3" y="150.4">3</text>
<text x="232" y="152">DB15</text>
<text x="5.3" y="158.8">PB6</text>
<text x="23.5" y="158.3">1</text>
<text x="27.2" y="159.9">IO1</text>
<text x="48" y="159.9">IO2</text>
<text x="54.2" y="158.3">2</text>
<text x="70" y="158.8">PB7</text>
<text x="115.5" y="156.2">PC0</text>
<text x="115.5" y="161.4">PC2</text>
<text x="133" y="161.2">1</text>
<text x="136.2" y="159.6">J8</text>
<text x="144.3" y="161.2">2</text>
<text x="159.2" y="157.2">3V3</text>
<text x="159.3" y="161.4">PC3</text>
<text x="251.5" y="159.9">5V</text>
<text x="256.4" y="158.3">29</text>
<text x="256.4" y="160.9">30</text>
<text x="273.8" y="158">5V</text>
<text x="5.3" y="164">PB5</text>
<text x="23.5" y="163.5">3</text>
<text x="27.2" y="165.1">IO3</text>
<text x="48" y="165.1">IO4</text>
<text x="54.2" y="163.5">4</text>
<text x="70" y="164">PA8</text>
<text x="115.5" y="166.7">PC4</text>
<text x="133" y="166.4">1</text>
<text x="136.2" y="164.8">J9</text>
<text x="144.3" y="166.4">2</text>
<text x="159.3" y="166.7">PC5</text>
<text x="211.5" y="165.9" transform="rotate(-90 211.5 165.9)">3V3</text>
<text x="227.1" y="163.5">31</text>
<text x="228.3" y="166.2">1</text>
<text x="232" y="167.7">GND</text>
<text x="232" y="165.1">3V3</text>
<text x="250.2" y="162.5">GND</text>
<text x="5.3" y="169.3">PA2</text>
<text x="23.5" y="168.8">5</text>
<text x="27.2" y="170.3">IO5</text>
<text x="48" y="170.3">IO6</text>
<text x="54.2" y="168.8">6</text>
<text x="70" y="169.3">PA11</text>
<text x="115.5" y="172">PC1</text>
<text x="133" y="171.7">1</text>
<text x="135.5" y="170.1">J10</text>
<text x="144.3" y="171.7">2</text>
<text x="153.5" y="173">VR</text>
<text x="227.1" y="168.8">32</text>
<text x="232" y="170.3">GND</text>
<text x="4" y="179.8">PB10</text>
<text x="5.3" y="174.5">PA3</text>
<text x="23.5" y="174">7</text>
<text x="23.5" y="179.3">9</text>
<text x="27.2" y="175.6">IO7</text>
<text x="48" y="175.6">IO8</text>
<text x="54.2" y="174">8</text>
<text x="54.2" y="179.3">10</text>
<text x="70" y="179.8">URXD</text>
<text x="70" y="174.5">PA12</text>
<text x="116.5" y="178.5">J10跳帽接上，PC1接到电位器</text>
<text x="239.8" y="177.2">JP8</text>
<text x="4" y="185">PB11</text>
<text x="22.3" y="184.5">11</text>
<text x="27.2" y="180.9">IO9</text>
<text x="46.8" y="180.9">IO10</text>
<text x="54.2" y="184.5">12</text>
<text x="70" y="185">UTXD</text>
<text x="142.7" y="181.1">3V3</text>
<text x="236.6" y="182">WF3.2LCD</text>
<text x="27.2" y="186.1">IO11</text>
<text x="46.8" y="186.1">IO12</text>
<text x="121.7" y="188">EVM3ESX50B15 R42</text>
<text x="26.4" y="192.7">URXD UTXD 是 WIFI 的接口</text>
<text x="26.4" y="195.3">PB10：USART3_TXD</text>
<text x="26.4" y="197.9">PB11：USART3_RXD</text>
<text x="125.2" y="197.1">CW</text>
<text x="26.4" y="200.5">默认情况下，9 10 11 12 用跳帽短接</text>
</g>
</svg>
